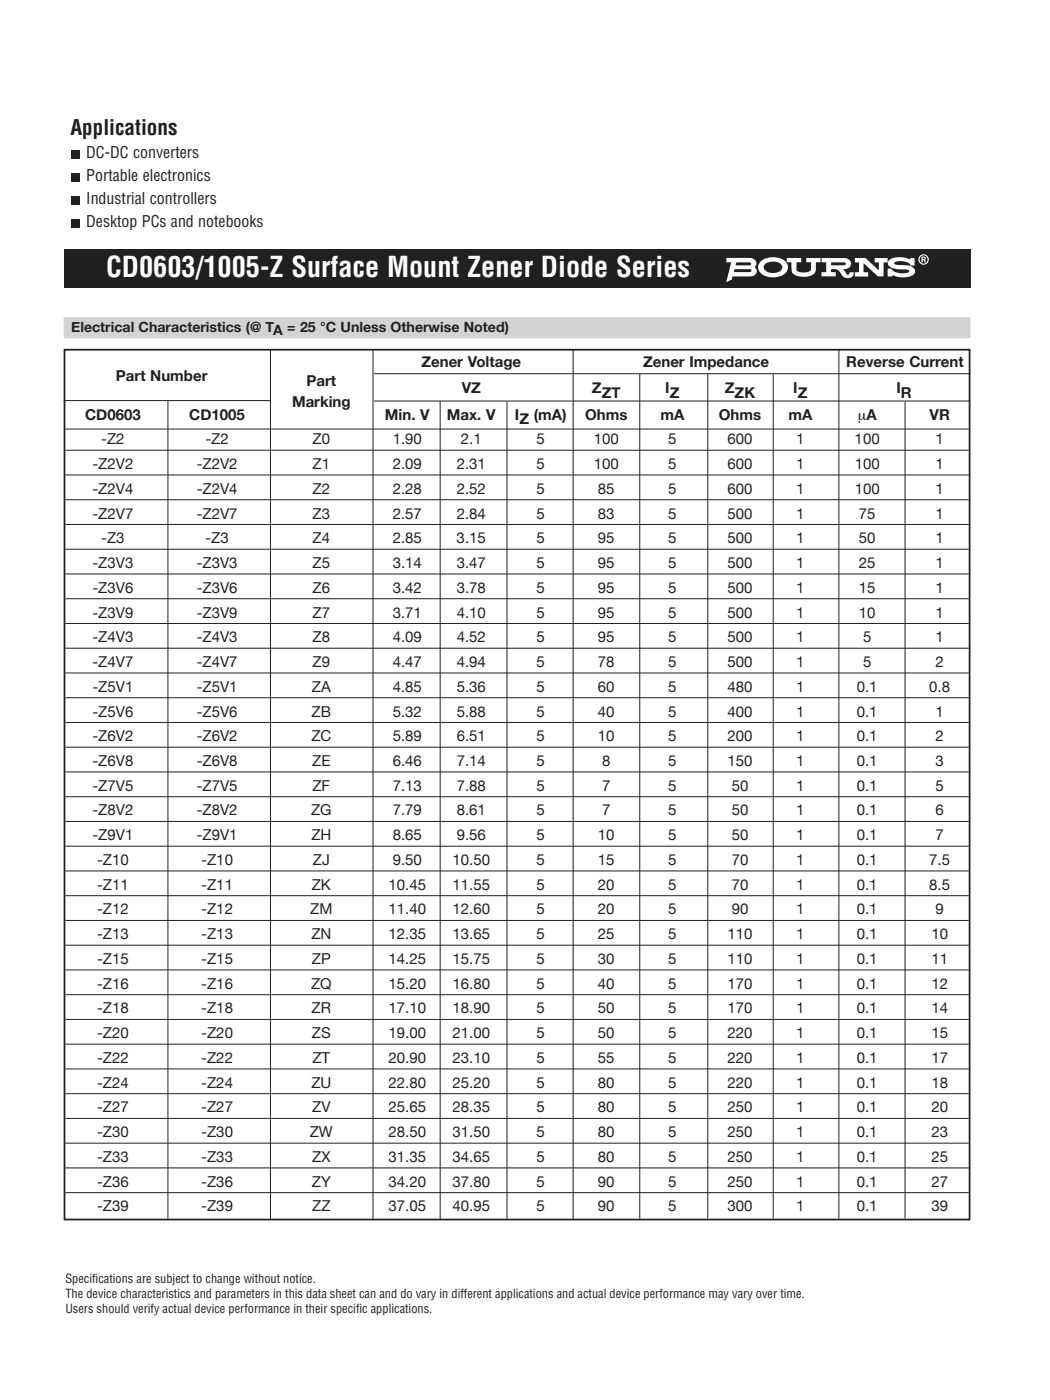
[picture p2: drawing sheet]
<svg xmlns="http://www.w3.org/2000/svg" width="210mm" height="279mm" viewBox="0 0 210 279" stroke-linecap="round" stroke-linejoin="round" font-family="sans-serif">
<!-- layer: Layer 1 -->
<path d="M12.7 49.7h181v7.8h-181z" fill="#231f20"/>
<g fill="#fff">
<path d="M145 51.5h4.8a1.02 1.02 0 0 1 1.1 .6 1.02 1.02 0 0 1-.3 1.2 1.03 1.03 0 0 1 .4 1.3 1.03 1.03 0 0 1-1.3 .6h-3.4a1.49 1.49 0 0 1-1.4 1l1-3.8h-.9zM146.6 53.8l-.1 .5h3.1l.4-.2v-.2l-.3-.2zM147 52.4l-.2 .6 2.9-.1 .2-.2-.2-.3zM151.9 52.1a1.7 1.7 0 0 0-.6 1.7 1.7 1.7 0 0 0 1.4 1.3 3.5 3.5 0 0 0 4.5-1.3 2.03 2.03 0 0 0-2.1-2.4 4.1 4.1 0 0 0-3.2 .7zM152.6 52.8a2.38 2.38 0 0 1 3.5 .3 1.22 1.22 0 0 1-1.4 1.4h-.9a1.27 1.27 0 0 1-1.3-1.5zM157 51.5v.8l.9 .1 .1 .7a1.56 1.56 0 0 0 1.5 2.1 3.1 3.1 0 0 0 3.2-.9l.1-2h1l-.1-.8h-2.8v.8l1 .1v.8a.89 .89 0 0 1-1 1.2h-.8a1.24 1.24 0 0 1-1.1-.5v-1.5l.9-.1v-.8zM164 51.5v.8h.9v2h-.9l-.1 .8h2.9v-.8h-.9v-.6a1.71 1.71 0 0 1 2.1 1.2 1.25 1.25 0 0 0 1.4 .6 1.25 1.25 0 0 0 1-1.2h-.8l-.1 .2a.32 .32 0 0 1-.2 .3 .32 .32 0 0 1-.4-.1l-.7-1a1.31 1.31 0 0 0 1.6-1.3 1.35 1.35 0 0 0-1.2-.9zM165.9 52.4h2.7l.2 .2-.3 .3h-2.6zM170.6 51.5v.9h.8v.7v1.2l-.8 .1v.8h2.7l-.1-.9h-.9l.1-1.8 2.8 2.7 1.1-.1v-2.7h.8v-.9h-2.5v.9h.8v1.5l-2.7-2.4zM177.5 51.9a.95 .95 0 0 0-.2 1 .95 .95 0 0 0 .8 .6l1.7 .3a1.85 1.85 0 0 1 1.7 .4 3.2 3.2 0 0 1-3.4-.2l-.2-.4-.8 .1 .1 1.5h.9v-.3a4.4 4.4 0 0 0 4.2-.1 .82 .82 0 0 0 .2-1.1 4.3 4.3 0 0 0-3.5-.8 .48 .48 0 0 1-.5-.5 2.83 2.83 0 0 1 3.2 .5v.1h.8v-1.5h-.8l-.1 .3a4.3 4.3 0 0 0-4.1 .1z"/>
<path d="M183.5 51.8a.81 .81 0 0 1 1.6 0 .81 .81 0 0 1-1.6 0zM183.3 51.8a1.05 1.05 0 0 0 2.1 0 1.05 1.05 0 0 0-2.1 0zM183.9 51.2v1.2h.2v-.5l.3 .1 .1 .4h.3l-.3-.6 .3-.3-.1-.2zM184.1 51.4h.4l-.1 .3h-.3z"/>
</g>
<g fill="none" stroke="#231f20" stroke-width=".2">
<path d="M12.7 79.9h41.2M54 69.7v173.7M74.4 69.7v173.7M74.7 74.6h119M114.4 69.7v173.7M127.7 74.7v168.5M141.2 74.7v168.5M154.3 74.7v168.5M167.4 69.7v173.5M13.1 85.6h180.2M13.1 89.9h180.2M13.1 94.8h180.2"/>
<path d="M13.1 99.7h180.2M33.5 80v163.2M74.7 80h119M87.8 80v163.4M101.2 80.2v163M180.6 80.2v163M13.1 104.7h180.2M13.1 109.6h180.2M13.1 114.6h180.2M13.1 119.5h180.2M13.1 124.4h180.2M13.1 129.4h180.2"/>
<path d="M13.1 134.3h180.2M13.1 139.2h180.2M13.1 144.2h180.2M13.1 149.1h180.2M13.1 154.1h180.2M13.1 159h180.2M13.1 163.9h180.2M13.1 168.9h180.2M13.1 173.8h180.2M13.1 178.8h180.2M13.1 183.7h180.2M13.1 188.6h180.2"/>
<path d="M13.1 193.6h180.2M13.1 198.5h180.2M13.1 203.5h180.2M13.1 208.4h180.2M13.1 213.3h180.2M13.1 218.3h180.2M13.1 223.2h180.2M13.1 228.1h180.2M13.1 233.1h180.2M13.1 238h180.2"/>
</g>
<path d="M12.9 69.8h180.6v173.6h-180.6z" fill="none" stroke="#231f20" stroke-width=".35"/>
<path d="M12.7 65.4h181" fill="none" stroke="#d1d3d4" stroke-width="4.2" stroke-linecap="butt"/>
<g fill="#231f20">
<path d="M14.1 29.9h1.7v1.7h-1.7z"/>
<path d="M14.1 34.5h1.7v1.7h-1.7z"/>
<path d="M14.1 39.1h1.7v1.7h-1.7z"/>
<path d="M14.1 43.7h1.7v1.7h-1.7z"/>
</g>
<text font-size="5.6" fill="#fff" x="21.2" y="55.3">CD0603/1005-Z Surface Mount Zener Diode Series</text>
<text font-size="4.2" fill="#231f20" x="14" y="27">Applications</text>
<g font-size="3.2" fill="#231f20">
<text x="17.2" y="31.6">DC-DC converters</text>
<text x="17.2" y="36.2">Portable electronics</text>
<text x="17.2" y="40.8">Industrial controllers</text>
<text x="17.2" y="45.4">Desktop PCs and notebooks</text>
</g>
<g font-size="3" fill="#231f20">
<text x="23.1" y="76">Part Number</text>
<text x="61.2" y="77">Part</text>
<text x="84.1" y="73.1">Zener Voltage</text>
<text x="128.3" y="73.1">Zener Impedance</text>
<text x="168.9" y="73.1">Reverse Current</text>
<text x="17" y="83.7">CD0603</text>
<text x="37.8" y="83.7">CD1005</text>
<text x="58.3" y="81.3">Marking</text>
<text x="76.8" y="83.7">Min. V</text>
<text x="89.2" y="83.7">Max. V</text>
<text x="92.1" y="78.4">VZ</text>
<text x="102.8" y="83.7">I</text>
<text x="106.5" y="83.7">(mA)</text>
<text x="116.8" y="83.7">Ohms</text>
<text x="118.1" y="78.4">Z</text>
<text x="120.1" y="79.4">ZT</text>
<text x="131.8" y="83.7">mA</text>
<text x="132.8" y="78.4">I</text>
<text x="133.7" y="79.4">Z</text>
<text x="143.5" y="83.7">Ohms</text>
<text x="144.7" y="78.4">Z</text>
<text x="146.6" y="79.4">ZK</text>
<text x="157.3" y="83.7">mA</text>
<text x="158.3" y="78.4">I</text>
<text x="159.2" y="79.4">Z</text>
<text x="171.2" y="83.7">μA</text>
<text x="178.9" y="78.4">I</text>
<text x="179.8" y="79.4">R</text>
<text x="185.5" y="83.7">VR</text>
<text x="20.2" y="88.7">-Z2</text>
<text x="41" y="88.7">-Z2</text>
<text x="62.4" y="88.7">Z0</text>
<text x="78.4" y="88.7">1.90</text>
<text x="92" y="88.7">2.1</text>
<text x="103.7" y="84.7">Z</text>
<text x="107.1" y="88.7">5</text>
<text x="118.5" y="88.7">100</text>
<text x="133.4" y="88.7">5</text>
<text x="145.2" y="88.7">600</text>
<text x="158.9" y="88.7">1</text>
<text x="170.6" y="88.7">100</text>
<text x="186.7" y="88.7">1</text>
<text x="18.5" y="93.6">-Z2V2</text>
<text x="39.3" y="93.6">-Z2V2</text>
<text x="62.4" y="93.6">Z1</text>
<text x="78.4" y="93.6">2.09</text>
<text x="91.1" y="93.6">2.31</text>
<text x="107.1" y="93.6">5</text>
<text x="118.5" y="93.6">100</text>
<text x="133.4" y="93.6">5</text>
<text x="145.2" y="93.6">600</text>
<text x="158.9" y="93.6">1</text>
<text x="170.6" y="93.6">100</text>
<text x="186.7" y="93.6">1</text>
<text x="18.5" y="98.5">-Z2V4</text>
<text x="39.3" y="98.5">-Z2V4</text>
<text x="62.4" y="98.5">Z2</text>
<text x="78.4" y="98.5">2.28</text>
<text x="91.1" y="98.5">2.52</text>
<text x="107.1" y="98.5">5</text>
<text x="119.3" y="98.5">85</text>
<text x="133.4" y="98.5">5</text>
<text x="145.2" y="98.5">600</text>
<text x="158.9" y="98.5">1</text>
<text x="170.6" y="98.5">100</text>
<text x="186.7" y="98.5">1</text>
<text x="18.5" y="103.5">-Z2V7</text>
<text x="39.3" y="103.5">-Z2V7</text>
<text x="62.4" y="103.5">Z3</text>
<text x="78.4" y="103.5">2.57</text>
<text x="91.1" y="103.5">2.84</text>
<text x="107.1" y="103.5">5</text>
<text x="119.3" y="103.5">83</text>
<text x="133.4" y="103.5">5</text>
<text x="145.2" y="103.5">500</text>
<text x="158.9" y="103.5">1</text>
<text x="171.4" y="103.5">75</text>
<text x="186.7" y="103.5">1</text>
<text x="18.5" y="113.4">-Z3V3</text>
<text x="20.2" y="108.4">-Z3</text>
<text x="39.3" y="113.4">-Z3V3</text>
<text x="41" y="108.4">-Z3</text>
<text x="62.4" y="108.4">Z4</text>
<text x="62.4" y="113.4">Z5</text>
<text x="78.4" y="108.4">2.85</text>
<text x="78.4" y="113.4">3.14</text>
<text x="91.1" y="108.4">3.15</text>
<text x="91.1" y="113.4">3.47</text>
<text x="107.1" y="108.4">5</text>
<text x="107.1" y="113.4">5</text>
<text x="119.3" y="108.4">95</text>
<text x="119.3" y="113.4">95</text>
<text x="133.4" y="108.4">5</text>
<text x="133.4" y="113.4">5</text>
<text x="145.2" y="108.4">500</text>
<text x="145.2" y="113.4">500</text>
<text x="158.9" y="108.4">1</text>
<text x="158.9" y="113.4">1</text>
<text x="171.4" y="108.4">50</text>
<text x="171.4" y="113.4">25</text>
<text x="186.7" y="108.4">1</text>
<text x="186.7" y="113.4">1</text>
<text x="18.5" y="118.3">-Z3V6</text>
<text x="39.3" y="118.3">-Z3V6</text>
<text x="62.4" y="118.3">Z6</text>
<text x="78.4" y="118.3">3.42</text>
<text x="91.1" y="118.3">3.78</text>
<text x="107.1" y="118.3">5</text>
<text x="119.3" y="118.3">95</text>
<text x="133.4" y="118.3">5</text>
<text x="145.2" y="118.3">500</text>
<text x="158.9" y="118.3">1</text>
<text x="171.4" y="118.3">15</text>
<text x="186.7" y="118.3">1</text>
<text x="18.5" y="123.2">-Z3V9</text>
<text x="39.3" y="123.2">-Z3V9</text>
<text x="62.4" y="123.2">Z7</text>
<text x="78.4" y="123.2">3.71</text>
<text x="91.1" y="123.2">4.10</text>
<text x="107.1" y="123.2">5</text>
<text x="119.3" y="123.2">95</text>
<text x="133.4" y="123.2">5</text>
<text x="145.2" y="123.2">500</text>
<text x="158.9" y="123.2">1</text>
<text x="171.4" y="123.2">10</text>
<text x="186.7" y="123.2">1</text>
<text x="18.5" y="128.2">-Z4V3</text>
<text x="39.3" y="128.2">-Z4V3</text>
<text x="62.4" y="128.2">Z8</text>
<text x="78.4" y="128.2">4.09</text>
<text x="91.1" y="128.2">4.52</text>
<text x="107.1" y="128.2">5</text>
<text x="119.3" y="128.2">95</text>
<text x="133.4" y="128.2">5</text>
<text x="145.2" y="128.2">500</text>
<text x="158.9" y="128.2">1</text>
<text x="172.2" y="128.2">5</text>
<text x="186.7" y="128.2">1</text>
<text x="18.5" y="133.1">-Z4V7</text>
<text x="39.3" y="133.1">-Z4V7</text>
<text x="62.4" y="133.1">Z9</text>
<text x="78.4" y="133.1">4.47</text>
<text x="91.1" y="133.1">4.94</text>
<text x="107.1" y="133.1">5</text>
<text x="119.3" y="133.1">78</text>
<text x="133.4" y="133.1">5</text>
<text x="145.2" y="133.1">500</text>
<text x="158.9" y="133.1">1</text>
<text x="172.2" y="133.1">5</text>
<text x="186.7" y="133.1">2</text>
<text x="18.5" y="138.1">-Z5V1</text>
<text x="18.5" y="143">-Z5V6</text>
<text x="39.3" y="138.1">-Z5V1</text>
<text x="39.3" y="143">-Z5V6</text>
<text x="62.2" y="143">ZB</text>
<text x="62.2" y="138.1">ZA</text>
<text x="78.4" y="138.1">4.85</text>
<text x="78.4" y="143">5.32</text>
<text x="91.1" y="138.1">5.36</text>
<text x="91.1" y="143">5.88</text>
<text x="107.1" y="138.1">5</text>
<text x="107.1" y="143">5</text>
<text x="119.3" y="138.1">60</text>
<text x="119.3" y="143">40</text>
<text x="133.4" y="138.1">5</text>
<text x="133.4" y="143">5</text>
<text x="145.2" y="138.1">480</text>
<text x="145.2" y="143">400</text>
<text x="158.9" y="138.1">1</text>
<text x="158.9" y="143">1</text>
<text x="171" y="138.1">0.1</text>
<text x="171" y="143">0.1</text>
<text x="185.5" y="138.1">0.8</text>
<text x="186.7" y="143">1</text>
<text x="18.5" y="147.9">-Z6V2</text>
<text x="39.3" y="147.9">-Z6V2</text>
<text x="62.1" y="147.9">ZC</text>
<text x="78.4" y="147.9">5.89</text>
<text x="91.1" y="147.9">6.51</text>
<text x="107.1" y="147.9">5</text>
<text x="119.3" y="147.9">10</text>
<text x="133.4" y="147.9">5</text>
<text x="145.2" y="147.9">200</text>
<text x="158.9" y="147.9">1</text>
<text x="171" y="147.9">0.1</text>
<text x="186.7" y="147.9">2</text>
<text x="18.5" y="152.9">-Z6V8</text>
<text x="39.3" y="152.9">-Z6V8</text>
<text x="62.3" y="152.9">ZE</text>
<text x="78.4" y="152.9">6.46</text>
<text x="91.1" y="152.9">7.14</text>
<text x="107.1" y="152.9">5</text>
<text x="120.2" y="152.9">8</text>
<text x="133.4" y="152.9">5</text>
<text x="145.2" y="152.9">150</text>
<text x="158.9" y="152.9">1</text>
<text x="171" y="152.9">0.1</text>
<text x="186.7" y="152.9">3</text>
<text x="18.5" y="157.8">-Z7V5</text>
<text x="39.3" y="157.8">-Z7V5</text>
<text x="62.4" y="157.8">ZF</text>
<text x="78.4" y="157.8">7.13</text>
<text x="91.1" y="157.8">7.88</text>
<text x="107.1" y="157.8">5</text>
<text x="120.2" y="157.8">7</text>
<text x="133.4" y="157.8">5</text>
<text x="146" y="157.8">50</text>
<text x="158.9" y="157.8">1</text>
<text x="171" y="157.8">0.1</text>
<text x="186.7" y="157.8">5</text>
<text x="18.5" y="162.7">-Z8V2</text>
<text x="18.5" y="167.7">-Z9V1</text>
<text x="39.3" y="162.7">-Z8V2</text>
<text x="39.3" y="167.7">-Z9V1</text>
<text x="62.1" y="162.7">ZG</text>
<text x="62.1" y="167.7">ZH</text>
<text x="78.4" y="162.7">7.79</text>
<text x="78.4" y="167.7">8.65</text>
<text x="91.1" y="162.7">8.61</text>
<text x="91.1" y="167.7">9.56</text>
<text x="107.1" y="162.7">5</text>
<text x="107.1" y="167.7">5</text>
<text x="119.3" y="167.7">10</text>
<text x="120.2" y="162.7">7</text>
<text x="133.4" y="162.7">5</text>
<text x="133.4" y="167.7">5</text>
<text x="146" y="162.7">50</text>
<text x="146" y="167.7">50</text>
<text x="158.9" y="162.7">1</text>
<text x="158.9" y="167.7">1</text>
<text x="171" y="162.7">0.1</text>
<text x="171" y="167.7">0.1</text>
<text x="186.7" y="162.7">6</text>
<text x="186.7" y="167.7">7</text>
<text x="19.4" y="172.6">-Z10</text>
<text x="40.2" y="172.6">-Z10</text>
<text x="62.4" y="172.6">ZJ</text>
<text x="78.4" y="172.6">9.50</text>
<text x="90.3" y="172.6">10.50</text>
<text x="107.1" y="172.6">5</text>
<text x="119.3" y="172.6">15</text>
<text x="133.4" y="172.6">5</text>
<text x="146" y="172.6">70</text>
<text x="158.9" y="172.6">1</text>
<text x="171" y="172.6">0.1</text>
<text x="185.5" y="172.6">7.5</text>
<text x="19.4" y="177.6">-Z11</text>
<text x="40.2" y="177.6">-Z11</text>
<text x="62.2" y="177.6">ZK</text>
<text x="77.5" y="177.6">10.45</text>
<text x="90.3" y="177.6">11.55</text>
<text x="107.1" y="177.6">5</text>
<text x="119.3" y="177.6">20</text>
<text x="133.4" y="177.6">5</text>
<text x="146" y="177.6">70</text>
<text x="158.9" y="177.6">1</text>
<text x="171" y="177.6">0.1</text>
<text x="185.5" y="177.6">8.5</text>
<text x="19.4" y="182.5">-Z12</text>
<text x="40.2" y="182.5">-Z12</text>
<text x="61.9" y="182.5">ZM</text>
<text x="77.5" y="182.5">11.40</text>
<text x="90.3" y="182.5">12.60</text>
<text x="107.1" y="182.5">5</text>
<text x="119.3" y="182.5">20</text>
<text x="133.4" y="182.5">5</text>
<text x="146" y="182.5">90</text>
<text x="158.9" y="182.5">1</text>
<text x="171" y="182.5">0.1</text>
<text x="186.7" y="182.5">9</text>
<text x="19.4" y="187.4">-Z13</text>
<text x="40.2" y="187.4">-Z13</text>
<text x="62.1" y="187.4">ZN</text>
<text x="77.5" y="187.4">12.35</text>
<text x="90.3" y="187.4">13.65</text>
<text x="107.1" y="187.4">5</text>
<text x="119.3" y="187.4">25</text>
<text x="133.4" y="187.4">5</text>
<text x="145.2" y="187.4">110</text>
<text x="158.9" y="187.4">1</text>
<text x="171" y="187.4">0.1</text>
<text x="185.9" y="187.4">10</text>
<text x="19.4" y="192.4">-Z15</text>
<text x="19.4" y="197.3">-Z16</text>
<text x="40.2" y="192.4">-Z15</text>
<text x="40.2" y="197.3">-Z16</text>
<text x="62.1" y="197.3">ZQ</text>
<text x="62.2" y="192.4">ZP</text>
<text x="77.5" y="192.4">14.25</text>
<text x="77.5" y="197.3">15.20</text>
<text x="90.3" y="197.3">16.80</text>
<text x="90.3" y="192.4">15.75</text>
<text x="107.1" y="197.3">5</text>
<text x="107.1" y="192.4">5</text>
<text x="119.3" y="197.3">40</text>
<text x="119.3" y="192.4">30</text>
<text x="133.4" y="197.3">5</text>
<text x="133.4" y="192.4">5</text>
<text x="145.2" y="197.3">170</text>
<text x="145.2" y="192.4">110</text>
<text x="158.9" y="192.4">1</text>
<text x="158.9" y="197.3">1</text>
<text x="171" y="197.3">0.1</text>
<text x="171" y="192.4">0.1</text>
<text x="185.9" y="192.4">11</text>
<text x="185.9" y="197.3">12</text>
<text x="19.4" y="202.3">-Z18</text>
<text x="40.2" y="202.3">-Z18</text>
<text x="62.2" y="202.3">ZR</text>
<text x="77.5" y="202.3">17.10</text>
<text x="90.3" y="202.3">18.90</text>
<text x="107.1" y="202.3">5</text>
<text x="119.3" y="202.3">50</text>
<text x="133.4" y="202.3">5</text>
<text x="145.2" y="202.3">170</text>
<text x="158.9" y="202.3">1</text>
<text x="171" y="202.3">0.1</text>
<text x="185.9" y="202.3">14</text>
<text x="19.4" y="207.2">-Z20</text>
<text x="40.2" y="207.2">-Z20</text>
<text x="62.2" y="207.2">ZS</text>
<text x="77.5" y="207.2">19.00</text>
<text x="90.3" y="207.2">21.00</text>
<text x="107.1" y="207.2">5</text>
<text x="119.3" y="207.2">50</text>
<text x="133.4" y="207.2">5</text>
<text x="145.2" y="207.2">220</text>
<text x="158.9" y="207.2">1</text>
<text x="171" y="207.2">0.1</text>
<text x="185.9" y="207.2">15</text>
<text x="19.4" y="212.1">-Z22</text>
<text x="40.2" y="212.1">-Z22</text>
<text x="62.4" y="212.1">ZT</text>
<text x="77.5" y="212.1">20.90</text>
<text x="90.3" y="212.1">23.10</text>
<text x="107.1" y="212.1">5</text>
<text x="119.3" y="212.1">55</text>
<text x="133.4" y="212.1">5</text>
<text x="145.2" y="212.1">220</text>
<text x="158.9" y="212.1">1</text>
<text x="171" y="212.1">0.1</text>
<text x="185.9" y="212.1">17</text>
<text x="19.4" y="217.1">-Z24</text>
<text x="40.2" y="217.1">-Z24</text>
<text x="62.1" y="217.1">ZU</text>
<text x="77.5" y="217.1">22.80</text>
<text x="90.3" y="217.1">25.20</text>
<text x="107.1" y="217.1">5</text>
<text x="119.3" y="217.1">80</text>
<text x="133.4" y="217.1">5</text>
<text x="145.2" y="217.1">220</text>
<text x="158.9" y="217.1">1</text>
<text x="171" y="217.1">0.1</text>
<text x="185.9" y="217.1">18</text>
<text x="19.4" y="222">-Z27</text>
<text x="19.4" y="227">-Z30</text>
<text x="40.2" y="222">-Z27</text>
<text x="40.2" y="227">-Z30</text>
<text x="61.8" y="227">ZW</text>
<text x="62.3" y="222">ZV</text>
<text x="77.5" y="227">28.50</text>
<text x="77.5" y="222">25.65</text>
<text x="90.3" y="227">31.50</text>
<text x="90.3" y="222">28.35</text>
<text x="107.1" y="227">5</text>
<text x="107.1" y="222">5</text>
<text x="119.3" y="227">80</text>
<text x="119.3" y="222">80</text>
<text x="133.4" y="227">5</text>
<text x="133.4" y="222">5</text>
<text x="145.2" y="227">250</text>
<text x="145.2" y="222">250</text>
<text x="158.9" y="227">1</text>
<text x="158.9" y="222">1</text>
<text x="171" y="227">0.1</text>
<text x="171" y="222">0.1</text>
<text x="185.9" y="227">23</text>
<text x="185.9" y="222">20</text>
<text x="19.4" y="231.9">-Z33</text>
<text x="40.2" y="231.9">-Z33</text>
<text x="62.3" y="231.9">ZX</text>
<text x="77.5" y="231.9">31.35</text>
<text x="90.3" y="231.9">34.65</text>
<text x="107.1" y="231.9">5</text>
<text x="119.3" y="231.9">80</text>
<text x="133.4" y="231.9">5</text>
<text x="145.2" y="231.9">250</text>
<text x="158.9" y="231.9">1</text>
<text x="171" y="231.9">0.1</text>
<text x="185.9" y="231.9">25</text>
<text x="19.4" y="236.8">-Z36</text>
<text x="40.2" y="236.8">-Z36</text>
<text x="62.2" y="236.8">ZY</text>
<text x="77.5" y="236.8">34.20</text>
<text x="90.3" y="236.8">37.80</text>
<text x="107.1" y="236.8">5</text>
<text x="119.3" y="236.8">90</text>
<text x="133.4" y="236.8">5</text>
<text x="145.2" y="236.8">250</text>
<text x="158.9" y="236.8">1</text>
<text x="171" y="236.8">0.1</text>
<text x="185.9" y="236.8">27</text>
<text x="19.4" y="241.8">-Z39</text>
<text x="40.2" y="241.8">-Z39</text>
<text x="62.3" y="241.8">ZZ</text>
<text x="77.5" y="241.8">37.05</text>
<text x="90.3" y="241.8">40.95</text>
<text x="107.1" y="241.8">5</text>
<text x="119.3" y="241.8">90</text>
<text x="133.4" y="241.8">5</text>
<text x="145.2" y="241.8">300</text>
<text x="158.9" y="241.8">1</text>
<text x="171" y="241.8">0.1</text>
<text x="185.9" y="241.8">39</text>
</g>
<text font-size="2.8" fill="#231f20" x="14.2" y="66.2">Electrical Characteristics (@ TA = 25 °C Unless Otherwise Noted)</text>
<g font-size="2.5" fill="#231f20">
<text x="13.1" y="256.1">Specifications are subject to change without notice.</text>
<text x="13.1" y="259.1">The device characteristics and parameters in this data sheet can and do vary in different applications and actual device performance may vary over time.</text>
<text x="13.1" y="262">Users should verify actual device performance in their specific applications.</text>
</g>
</svg>
